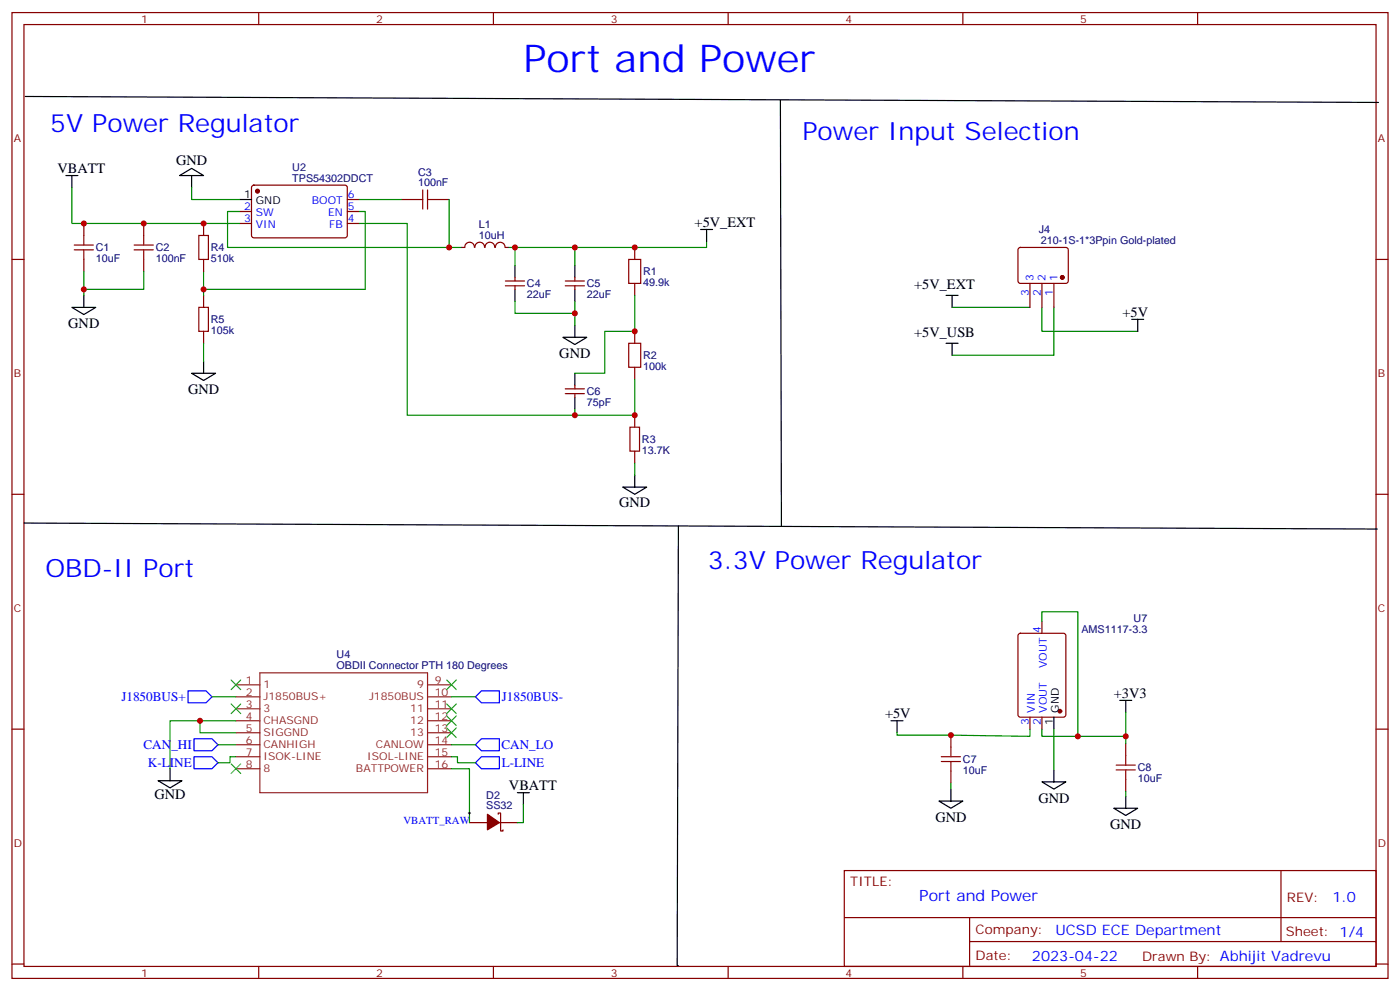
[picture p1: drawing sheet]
<svg xmlns="http://www.w3.org/2000/svg" width="412mm" height="292mm" viewBox="0 0 412 292" stroke-linecap="round" stroke-linejoin="round" font-family="sans-serif">
<g fill="none" stroke="#870000" stroke-width=".35">
<path d="M3.5 3.7h405.4v284.3h-405.4zM7.1 7.2h398.2v277.3h-398.2zM76.2 3.7v3.5M145.3 3.7v3.5M214.5 3.7v3.5M283.6 3.7v3.5M352.8 3.7v3.5M74.3 54.7l.5-.2 27.1 .1 .4 .6-.1 14.4-.6 .4h-27.1l-.4-.7v-14.1zM102.3 58.7h3.5M118.2 58.7h3.5M128.8 58.7h3.5M3.5 76.4h3.6"/>
<path d="M24.7 65.8v3.5M24.7 76.4v3.5M42.3 65.8v3.5M42.3 76.4v3.5M60 65.8v3.5M60 76.4v3.5M70.6 62.3h3.5M70.6 65.8h3.5M102.3 62.3h3.5M102.3 65.8h3.5M139.7 72.8a1.41 1.41 0 0 0-1.4-1.5 1.41 1.41 0 0 0-1.4 1.5h-1.1M139.9 72.8a1.41 1.41 0 0 1 1.4-1.5 1.41 1.41 0 0 1 1.4 1.5"/>
<path d="M142.9 72.8a1.41 1.41 0 0 1 1.4-1.5 1.41 1.41 0 0 1 1.4 1.5M145.9 72.8a1.41 1.41 0 0 1 1.5-1.5 1.41 1.41 0 0 1 1.4 1.5M148.9 72.8h1M187 72.8v3.6M300.1 73.1l.5-.3h13.4l.5 .3 .2 .5-.1 9.4-.6 .4h-13.7l-.4-.7v-9.1zM405.3 76.4h3.6M60 87v3.5M60 97.5v3.6M148.9 84.1h5.6M148.9 82.7h5.6M151.7 81.7v1M151.7 84.1v1.1"/>
<path d="M166.5 84.1h5.7M166.5 82.7h5.7M169.3 81.7v1M169.3 84.1v1.1M187 83.4v3.6M187 97.5v3.6M303.4 83.4v7.1M306.9 83.4v7.1M310.4 83.4v7.1M166.5 115.9h5.7M166.5 114.5h5.7M169.3 113.4v1.1"/>
<path d="M169.3 115.9v1M187 108.1v3.6M187 122.2v3.6M187 132.8v3.5M3.5 145.5h3.6M405.3 145.5h3.6M300.1 186.6l.5-.2h12.7l.6 .5 .1 23.5-.5 .7h-12.9l-.7-.4v-23.6zM306.9 182.9v3.5M3.5 214.7h3.6M280.1 216.4v3.6M303.4 211.1v3.6M306.9 211.1v3.6"/>
<path d="M331.6 218.9v3.5M405.3 214.7h3.6M146.8 239.7v-.3h.7v5.3h.7v-.4M280.1 227v3.5M331.6 229.5v3.5M138.3 242.2h5.3M147.1 242.2h5.3M248.7 256.3h156.6v28.2h-156.6zM377.3 256.3v20.9M248.7 270.1h156.5M285.6 277.2h119.6M285.6 270.1v14.2"/>
<path d="M3.5 283.8h3.6M76.2 284.5v3.5M145.3 284.5v3.5M214.5 284.5v3.5M283.6 284.5v3.5M352.8 284.5v3.5M405.3 283.8h3.6"/>
</g>
<g fill="none" stroke="#8c2424" stroke-width=".35">
<path d="M76.6 198.1h49.3v35.3h-49.3zM69.5 201.6h7.1M69.5 205.1h7.1M69.5 208.7h7.1M69.5 212.2h7.1M69.5 215.7h7.1M69.5 219.3h7.1M125.9 201.6h7.1M125.9 205.1h7.1M125.9 208.7h7.1M125.9 212.2h7.1M125.9 215.7h7.1"/>
<path d="M125.9 219.3h7.1M69.5 222.8h7.1M69.5 226.3h7.1M125.9 222.8h7.1M125.9 226.3h7.1"/>
</g>
<g fill="none" stroke="#000" stroke-width=".35">
<path d="M7.4 28.4l398.6 1.8M229.9 29.6l.3 125.3M19.4 51.7h3.5M21.2 51.7v3.5M52.9 51.7l3.5-2.1 3.6 2.1zM56.4 51.7v3.5M70.6 58.7h3.5M151.7 78.1v3.6M169.3 78.1v3.6M206.4 67.6h3.5M208.1 67.6v3.5M21.2 90.5h7l-3.5 2.1z"/>
<path d="M24.7 87v3.5M151.7 85.2v3.5M165.8 99.3h7.1l-3.6 2.1zM169.3 85.2v3.5M169.3 95.8v3.5M278.7 87h3.5M280.5 87v3.5M333.4 94h3.5M335.1 94v3.5M56.4 109.9h7.1l-3.5 2.1zM60 106.4v3.5M169.3 109.9v3.5"/>
<path d="M169.3 116.9v3.6M278.7 101.1h3.5M280.5 101.1v3.5M187 139.9v3.5M7.1 154l398.6 1.8M183.4 143.4h7.1l-3.5 2.1zM199.8 154.8l-.3 129.5h.3M262.5 212.2h3.5M264.2 212.2v3.5M310.4 211.1v3.6M329.8 206.2h3.6M331.6 206.2v3.5"/>
<path d="M46.6 229.8h7l-3.5 2.2zM50.1 226.3v3.5M152.4 233.4h3.5M154.2 233.4v3.5M276.6 235.8h7l-3.5 2.1zM280.1 232.3v3.5M306.9 230.2h7.1l-3.6 2.1zM310.4 226.7v3.5M328.1 237.9h7l-3.5 2.2zM331.6 234.4v3.5"/>
</g>
<g fill="none" stroke="#008700" stroke-width=".35">
<path d="M21.2 55.2v10.6h49.4M56.4 55.2v3.5h14.2M105.8 58.7h12.4M132.3 58.7v14.1M24.7 79.9v5.3h17.6v-5.3M60 79.9v7.1M70.6 62.3h-3.6v10.5h68.8M105.8 62.3h1.8v22.9h-47.6M105.8 65.8h14.1v56.4h49.4M149.9 72.8h1.8v5.3M151.7 72.8h17.6v5.3M208.1 71.1v1.7h-38.8"/>
<path d="M24.7 85.2v1.8M151.7 88.7v3.6h17.6v-3.6M169.3 92.3v3.5M187 87v10.5h-8.8v12.4h-8.9M280.5 90.5h22.9M306.9 90.5v7h28.2M310.4 90.5v14.1h-29.9M60 101.1v5.3M187 111.7v10.5h-17.7v-1.7M187 136.3v3.6M306.9 182.9v-2.8h10.6v36.7M58.9 212.2v3.5h10.6"/>
<path d="M62.4 205.1h7.1M64.2 219.3h5.3M69.5 212.2h-19.4v14.1M133 205.1h7.1M133 219.3h7.1M303.4 214.7v2.1l-39.2-.4v-.7M306.9 214.7v2.1h24.7v2.1M310.4 214.7v12M331.6 209.7v7.1M69.5 222.8h-1.8v1.7h-3.5M133 226.3h5.3v15.9M133 222.8h1.8v1.7h5.3"/>
<path d="M154.2 236.9v5.3h-1.8M280.1 230.5v1.8M331.6 233v1.4"/>
</g>
<g fill="#870000" stroke="#870000" stroke-width=".35">
<path d="M143.6 239.7l3.5 2.5-3.5 2.1z"/>
<circle cx="75.8" cy="56.3" r=".53"/>
<circle cx="312.2" cy="209.4" r=".53"/>
<circle cx="312.9" cy="81.7" r=".53"/>
</g>
<g fill="none" stroke="#a10000" stroke-width=".35">
<path d="M121.7 58.7h2.8M124.5 55.9v5.7M125.9 55.9v5.7M125.9 58.7h2.9M21.9 73.6h5.6M21.9 72.1h5.6M24.7 69.3v2.8M24.7 73.6v2.8M39.5 73.6h5.7M39.5 72.1h5.7M42.3 69.3v2.8M42.3 73.6v2.8"/>
<path d="M58.6 69.3h2.8v7.1h-2.8zM185.2 76.4h3.5v7h-3.5zM58.6 90.5h2.8v7h-2.8zM185.2 101.1h3.5v7h-3.5zM185.6 125.8h2.8v7h-2.8zM280.1 220v2.8M277.3 224.2h5.6M277.3 222.8h5.6M280.1 224.2v2.8M328.8 226.7h5.6M328.8 225.2h5.6M331.6 222.4v2.8"/>
<path d="M331.6 226.7v2.8"/>
</g>
<path d="M55.4 203.4h5.3l1.7 1.7-1.7 1.8h-5.3zM57.1 217.5h5.3l1.8 1.8-1.8 1.7h-5.3zM140.1 219.3l1.7-1.8h5.3v3.5h-5.3zM141.8 203.4h5.3v3.5h-5.3l-1.7-1.8zM57.1 222.8h5.3l1.8 1.7-1.8 1.8h-5.3zM140.1 224.5l1.7-1.7h5.3v3.5h-5.3z" fill="none" stroke="#00f" stroke-width=".35"/>
<g fill="none" stroke="#3c3" stroke-width=".35">
<path d="M68.1 200.2l2.8 2.8M68.1 207.3l2.8 2.8M70.9 200.2l-2.8 2.8M70.9 207.3l-2.8 2.8M131.6 200.2l2.8 2.8M131.6 207.3l2.8 2.8M131.6 210.8l2.8 2.8M131.6 214.3l2.8 2.8M134.4 200.2l-2.8 2.8M134.4 207.3l-2.8 2.8M134.4 210.8l-2.8 2.8M134.4 214.3l-2.8 2.8"/>
<path d="M68.1 224.9l2.8 2.8M70.9 224.9l-2.8 2.8"/>
</g>
<path d="M137.9 239.4h.7M138.3 239v.7" fill="none" stroke="#000" stroke-width=".29"/>
<g fill="#c00">
<circle cx="24.7" cy="65.8" r=".88"/>
<circle cx="42.3" cy="65.8" r=".88"/>
<circle cx="24.7" cy="85.2" r=".88"/>
<circle cx="60" cy="85.2" r=".88"/>
<circle cx="132.3" cy="72.8" r=".88"/>
<circle cx="151.7" cy="72.8" r=".88"/>
<circle cx="169.3" cy="92.3" r=".88"/>
<circle cx="169.3" cy="72.8" r=".88"/>
<circle cx="187" cy="97.5" r=".88"/>
<circle cx="187" cy="122.2" r=".88"/>
<circle cx="169.3" cy="122.2" r=".88"/>
<circle cx="187" cy="72.8" r=".88"/>
<circle cx="60" cy="65.8" r=".88"/>
<circle cx="58.9" cy="212.2" r=".88"/>
<circle cx="280.1" cy="216.4" r=".88"/>
<circle cx="331.6" cy="216.8" r=".88"/>
<circle cx="317.5" cy="216.8" r=".88"/>
</g>
<text font-size="11.3" fill="#00f" x="154.2" y="21.3">Port and Power</text>
<g font-size="7.4" fill="#00f">
<text x="14.8" y="39">5V Power Regulator</text>
<text x="236.4" y="41.1">Power Input Selection</text>
<text x="208.5" y="167.4">3.3V Power Regulator</text>
<text x="13.4" y="169.9">OBD-II Port</text>
</g>
<text font-size="4.6" fill="#00f" x="270.8" y="265.3">Port and Power</text>
<g font-size="4.2">
<text x="16.9" y="51">VBATT</text>
<text x="51.9" y="48.5">GND</text>
<text x="204.6" y="66.9">+5V_EXT</text>
<text x="269.3" y="85.2">+5V_EXT</text>
<text x="330.7" y="93.3">+5V</text>
<text x="20.1" y="96.5">GND</text>
<text x="269.3" y="99.3">+5V_USB</text>
<text x="164.8" y="105.3">GND</text>
<text x="55.4" y="115.9">GND</text>
<text x="182.4" y="149.4">GND</text>
<text x="328.1" y="205.5">+3V3</text>
<text x="260.7" y="211.5">+5V</text>
<text x="149.9" y="232.7">VBATT</text>
<text x="45.5" y="235.1">GND</text>
<text x="305.9" y="236.3">GND</text>
<text x="275.5" y="241.9">GND</text>
<text x="327" y="244">GND</text>
</g>
<g font-size="4.2" fill="#00f">
<text x="392.5" y="265.6">1.0</text>
<text x="310.9" y="275.1">UCSD ECE Department</text>
<text x="304" y="282.9">2023-04-22</text>
</g>
<g font-size="3.9" fill="#00f">
<text x="35.7" y="206.4">J1850BUS+</text>
<text x="147.8" y="206.3">J1850BUS-</text>
<text x="42.3" y="220.4">CAN_HI</text>
<text x="147.7" y="220.5">CAN_LO</text>
<text x="43.6" y="225.8">K-LINE</text>
<text x="147.8" y="225.7">L-LINE</text>
</g>
<g font-size="3.9" fill="#800">
<text x="250.5" y="260.9">TITLE:</text>
<text x="379.1" y="265.6">REV:</text>
<text x="287.4" y="275.1">Company:</text>
<text x="378.7" y="275.7">Sheet: 1/4</text>
<text x="287.4" y="282.8">Date:</text>
<text x="336.4" y="282.8">Drawn By: Abhijit Vadrevu</text>
</g>
<g font-size="3.2" fill="#800">
<text x="41.6" y="6.7">1</text>
<text x="110.8" y="6.7">2</text>
<text x="179.9" y="6.7">3</text>
<text x="249.1" y="6.7">4</text>
<text x="318.2" y="6.7">5</text>
<text x="4.1" y="41.8">A</text>
<text x="405.9" y="41.8">A</text>
<text x="4.1" y="110.9">B</text>
<text x="405.9" y="110.9">B</text>
<text x="4.1" y="180.1">C</text>
<text x="405.9" y="180.1">C</text>
<text x="4.1" y="249.2">D</text>
<text x="405.9" y="249.2">D</text>
<text x="41.6" y="287.5">1</text>
<text x="110.8" y="287.5">2</text>
<text x="179.9" y="287.5">3</text>
<text x="249.1" y="287.5">4</text>
<text x="318.2" y="287.5">5</text>
</g>
<g font-size="3.2" fill="#000080">
<text x="86.1" y="53.4">TPS54302DDCT</text>
<text x="86.1" y="50.2">U2</text>
<text x="123.1" y="51.7">C3</text>
<text x="123.1" y="54.9">100nF</text>
<text x="141" y="70.3">10uH</text>
<text x="141" y="67">L1</text>
<text x="306" y="68.6">J4</text>
<text x="306.6" y="71.8">210-1S-1*3Ppin Gold-plated</text>
<text x="28.2" y="77.2">10uF</text>
<text x="28.2" y="74">C1</text>
<text x="45.9" y="77.2">100nF</text>
<text x="45.9" y="74">C2</text>
<text x="62.1" y="77.2">510k</text>
<text x="62.1" y="74">R4</text>
<text x="189.4" y="81">R1</text>
<text x="155.2" y="87.8">22uF</text>
<text x="155.2" y="84.6">C4</text>
<text x="172.9" y="87.8">22uF</text>
<text x="172.9" y="84.6">C5</text>
<text x="189.4" y="84.3">49.9k</text>
<text x="62.1" y="95.1">R5</text>
<text x="62.1" y="98.4">105k</text>
<text x="189.4" y="105.7">R2</text>
<text x="189.4" y="109">100k</text>
<text x="172.9" y="119.5">75pF</text>
<text x="172.9" y="116.3">C6</text>
<text x="189.1" y="130.4">R3</text>
<text x="189.1" y="133.6">13.7K</text>
<text x="333.9" y="183.1">U7</text>
<text x="318.6" y="186.2">AMS1117-3.3</text>
<text x="99.1" y="197">OBDII Connector PTH 180 Degrees</text>
<text x="99.1" y="193.9">U4</text>
<text x="283.6" y="227.8">10uF</text>
<text x="283.6" y="224.6">C7</text>
<text x="335.1" y="227.1">C8</text>
<text x="335.1" y="230.3">10uF</text>
<text x="143.2" y="238.3">SS32</text>
<text x="143.2" y="235.1">D2</text>
</g>
<g font-size="3.2">
<text x="71.9" y="58.4">1</text>
<text x="75.4" y="60.1">GND</text>
<text x="311.9" y="209.8" transform="rotate(-90 311.9 209.8)">GND</text>
<text x="310.1" y="213.3" transform="rotate(-90 310.1 213.3)">1</text>
</g>
<g font-size="3.2" fill="#00f">
<text x="102.5" y="58.4">6</text>
<text x="71.9" y="61.9">2</text>
<text x="71.9" y="65.4">3</text>
<text x="75.4" y="63.7">SW</text>
<text x="91.9" y="60.1">BOOT</text>
<text x="96.6" y="63.7">EN</text>
<text x="102.5" y="65.4">4</text>
<text x="102.5" y="61.9">5</text>
<text x="75.4" y="67.2">VIN</text>
<text x="97" y="67.2">FB</text>
<text x="304.4" y="82.7" transform="rotate(-90 304.4 82.7)">3</text>
<text x="308" y="82.7" transform="rotate(-90 308 82.7)">2</text>
<text x="311.5" y="82.7" transform="rotate(-90 311.5 82.7)">1</text>
<text x="303" y="87.2" transform="rotate(-90 303 87.2)">3</text>
<text x="306.6" y="87.2" transform="rotate(-90 306.6 87.2)">2</text>
<text x="310.1" y="87.2" transform="rotate(-90 310.1 87.2)">1</text>
<text x="306.6" y="186.3" transform="rotate(-90 306.6 186.3)">4</text>
<text x="308.3" y="196.7" transform="rotate(-90 308.3 196.7)">VOUT</text>
<text x="304.8" y="209.8" transform="rotate(-90 304.8 209.8)">VIN</text>
<text x="308.3" y="209.8" transform="rotate(-90 308.3 209.8)">VOUT</text>
<text x="303" y="213.3" transform="rotate(-90 303 213.3)">3</text>
<text x="306.6" y="213.3" transform="rotate(-90 306.6 213.3)">2</text>
<text x="118.9" y="242.5">VBATT_RAW</text>
</g>
<g font-size="3.2" fill="#8d2323">
<text x="72.4" y="201.3">1</text>
<text x="77.6" y="202.7">1</text>
<text x="122.9" y="202.7">9</text>
<text x="128.1" y="201.3">9</text>
<text x="72.4" y="204.8">2</text>
<text x="72.4" y="208.3">3</text>
<text x="77.6" y="206.2">J1850BUS+</text>
<text x="77.6" y="209.7">3</text>
<text x="108.7" y="206.2">J1850BUS</text>
<text x="120.9" y="209.7">11</text>
<text x="128.1" y="204.8">10</text>
<text x="128.1" y="208.3">11</text>
<text x="72.4" y="211.8">4</text>
<text x="72.4" y="215.4">5</text>
<text x="77.6" y="213.3">CHASGND</text>
<text x="120.9" y="213.3">12</text>
<text x="128.1" y="211.8">12</text>
<text x="128.1" y="215.4">13</text>
<text x="72.4" y="218.9">6</text>
<text x="77.6" y="216.8">SIGGND</text>
<text x="77.6" y="220.3">CANHIGH</text>
<text x="110.7" y="220.3">CANLOW</text>
<text x="120.9" y="216.8">13</text>
<text x="128.1" y="218.9">14</text>
<text x="72.4" y="222.4">7</text>
<text x="72.4" y="226">8</text>
<text x="77.6" y="223.8">ISOK-LINE</text>
<text x="77.6" y="227.4">8</text>
<text x="104.9" y="227.4">BATTPOWER</text>
<text x="108.2" y="223.8">ISOL-LINE</text>
<text x="128.1" y="222.4">15</text>
<text x="128.1" y="226">16</text>
</g>
</svg>
